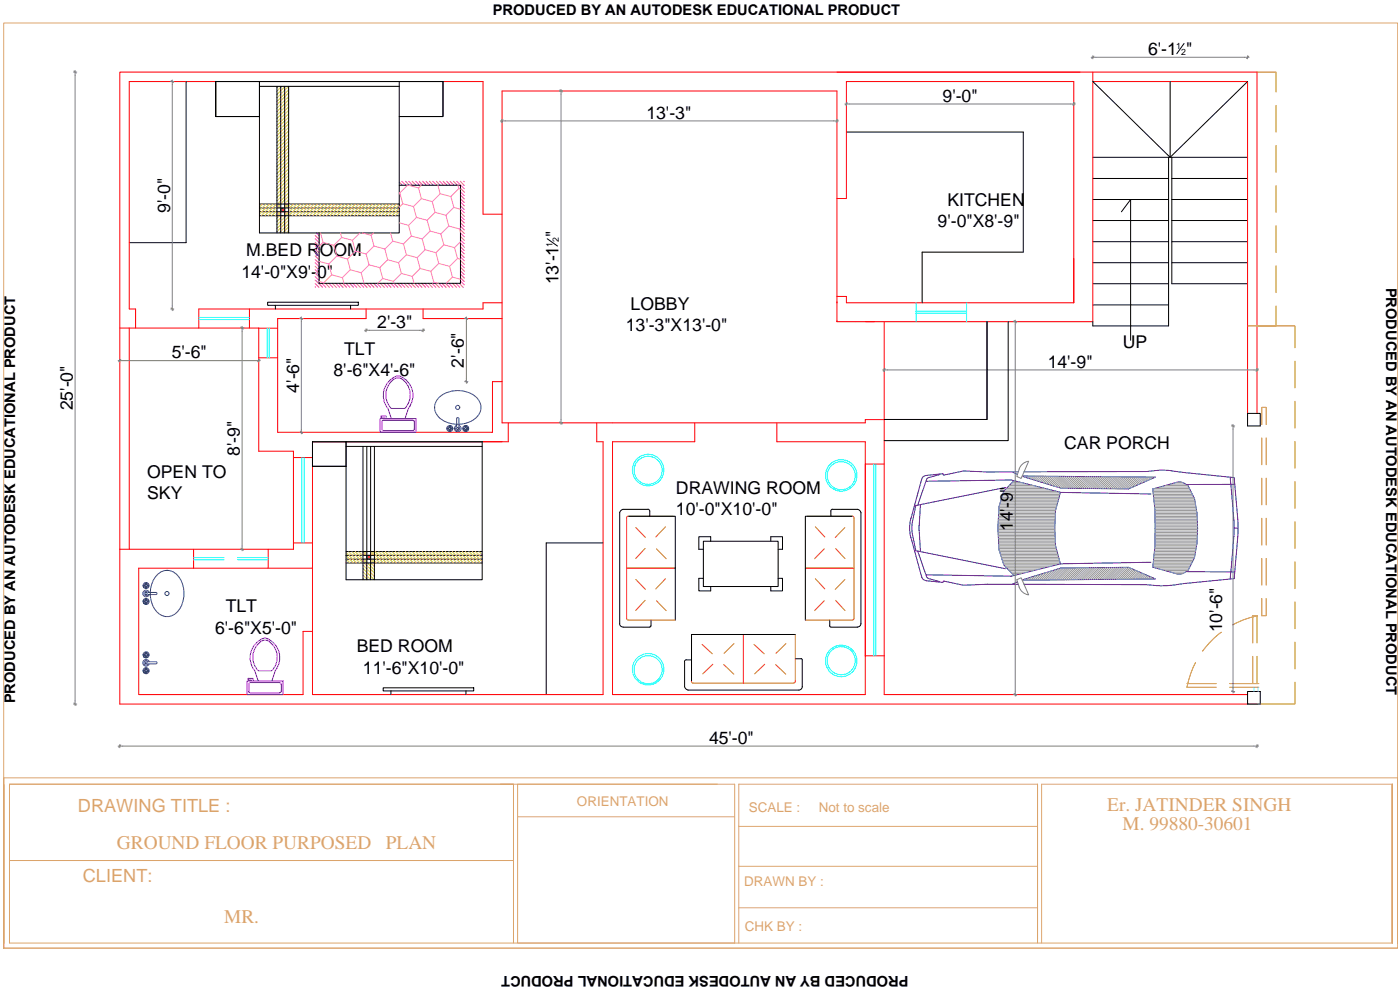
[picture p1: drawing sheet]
<svg xmlns="http://www.w3.org/2000/svg" width="420mm" height="297mm" viewBox="0 0 420 297" stroke-linecap="round" stroke-linejoin="round" font-family="sans-serif">
<!-- layer: WALL -->
<g fill="none" stroke="#f00" stroke-width=".3">
<path d="M251.2 21.6h126v102.4M324.2 21.6h-288.2v189.6h341.2M328 21.6v74.9h-76.8M328 24.5h46.4v99.5M251.2 59.6h2.8v-35.1h68.3v66.3h-68.3v-1.9h-2.8M150.7 64.3h-5.7v-39.8h-106.2v68.2h1.9v5.7M36 98.4l47.3 .1M38.8 98.4v66.4M74.9 92.7v5.7M77.7 98.4v37h10.4v29.4h-52.1M109.9 92.7v2.9h-26.6v34.1h64.5v-15.2h2.9M127 92.7v2.9h23.7"/>
<path d="M150.7 90.8h-5.7v1.9h-85.3v5.7M251.2 90.8h.1M251.2 96.5h.1M251.2 96.5v-69.2h-100.5v99.6h109v-1h5.7M259.7 96.5h2.8M265.4 96.5v111.9h109M77.7 107.4h5.6M88.1 137.3h5.7M152.5 126.9v5.6h-58.7v75.9h87.2v-75.9h-1.9v-5.6M208.5 126.9v5.6h-24.7v75.9h75.9v-75.9h-26.6v-5.6M259.7 139.2h5.7M58.1 164.8v5.7"/>
<path d="M80.5 164.8v5.7M88.1 162.9h5.7M93.8 170.5h-52.2v37.9h49.3v-19h2.9M259.7 196.8h5.7M1.1 283v1.5"/>
</g>
<!-- layer: 0 -->
<g fill="none" stroke="#000" stroke-width=".3">
<path d="M55.9 24.5v48.3h-17.1M64.7 24.5h68.2M77.9 25.9h41.9M254 39.6h53.1v36h-30.4v15.2M328 24.5l23.2 22.7v-22.7M374.4 24.5l-23.2 22.7M119.8 55.6h18.4v29.4h-42.4v-15.1M328 47.2h46.4M328 53.6h22.7M328 59.9h22.7M350.7 47.2v50.6h-22.7v-1.3M351.7 53.6h22.7"/>
<path d="M351.7 59.9h22.7M351.7 47.2v37.9h22.7M328 66.2h22.7M328 72.5h22.7M328 78.8h22.7M351.7 66.2h22.7M351.7 72.5h22.7M351.7 78.8h22.7M302.6 96.5v35.7h-37.2M328 85.1h22.7M328 91.5h22.7M93.8 132.5h50.9"/>
<path d="M103.9 133.9h40.8M265.4 125.9h30.8v-29.4v29.4M374.4 124h3.8v3.8h-3.8zM181 162.9h-17.1v45.5M211.1 162.4h22.4v13.6h-22.4zM211.1 173.5h-1.4v3.8h3.6v-1.3M213.3 162.4v-1.4h-3.6v3.8h1.4M231.3 162.4v-1.4h3.5v3.8h-1.3M233.5 173.5h1.3v3.8h-3.5v-1.3M374.4 207.5h3.8v3.7h-3.8z"/>
</g>
<!-- layer: elevation -->
<g fill="none" stroke="#808080" stroke-width=".3">
<path d="M328.9 17.2h44.6M22.5 22.6v187.7M51.7 25.4v66.4M151.6 36.3h98.6M168.4 28.2v97.7M254.9 31.2h66.4M72.7 99.4v64.4M90.4 96.5v32.3M110.8 99.1h15.2M140 96.5v17.1M304.7 97.5v110M36.9 108.2h39.8"/>
<path d="M266.3 111h110M370 128.8v77.7M36.9 223.9h339.4"/>
</g>
<!-- layer: WORKING -->
<g fill="none" stroke="#808080" stroke-width=".3">
<path d="M327.5 17.2h1.4M328 16.7v1M328.3 16.8l-.7 .7M373.5 17.2h1.4M374.4 16.7v1M374.7 16.8l-.6 .7M22.1 21.6h.9M22.2 21.3l.7 .7M22.5 21.1v1.5M51.2 24.5h1M51.4 24.1l.6 .7M51.7 24v1.4"/>
<path d="M150.2 36.3h1.4M150.7 35.8v.9M151 35.9l-.7 .7M167.9 27.3h.9M168 27l.7 .6M168.4 26.8v1.4M250.2 36.3h1.4M251.2 35.8v.9M251.5 35.9l-.7 .7M253.5 31.2h1.4M254 30.7v1M254.4 30.9l-.7 .6"/>
<path d="M321.3 31.2h1.4M322.3 30.7v1M322.6 30.9l-.7 .6M51.2 92.7h1M51.4 92.4l.6 .6M51.7 91.8v1.4M72.2 98.4h.9M72.3 98.1l.7 .7M72.7 97.9v1.5M90 95.6h.9M90.1 95.3l.7 .6M90.4 95.1v1.4"/>
<path d="M109.4 99.1h1.4M109.9 98.6v1M110.2 98.8l-.6 .6M126 99.1h1.4M127 98.6v1M127.3 98.8l-.7 .6M139.5 95.6h.9M139.6 95.3l.7 .6M140 95.1v1.4M304.2 96.5h1M304.3 96.2l.7 .7M304.7 96.1v1.4"/>
<path d="M35.4 108.2h1.5M36 107.7v1M36.3 107.9l-.7 .6M76.7 108.2h1.4M77.7 107.7v1M78 107.9l-.7 .6M139.5 114.5h.9M139.6 114.2l.7 .7M140 113.6v1.4M264.9 111h1.4M265.4 110.5v1M265.7 110.7l-.6 .6"/>
<path d="M376.3 111h1.4M377.2 110.5v1M377.6 110.7l-.7 .6M90 129.7h.9M90.1 129.4l.7 .6M90.4 128.8v1.4M167.9 126.9h.9M168 126.5l.7 .7M168.4 125.9v1.4M369.6 127.8h1M369.7 127.5l.7 .6M370 127.3v1.5"/>
<path d="M72.2 164.8h.9M72.3 164.5l.7 .6M72.7 163.8v1.5M22.1 211.2h.9M22.2 210.9l.7 .7M22.5 210.3v1.4M304.2 208.4h1M304.3 208.1l.7 .6M304.7 207.5v1.4M369.6 207.5h1M369.7 207.1l.7 .7M370 206.5v1.4"/>
<path d="M35.4 223.9h1.5M36 223.4v1M36.3 223.5l-.7 .7M376.3 223.9h1.4M377.2 223.4v1M377.6 223.5l-.7 .7"/>
</g>
<!-- layer: WINDOW -->
<path d="M274.9 93.3h15.2M274.9 90.8v5.7M274.9 94h15.2M290.1 90.8v5.7" fill="none" stroke="#00ffbf" stroke-width=".3"/>
<!-- layer: WALL -->
<path d="M59.7 95.9h15.2M59.7 95.3h15.2M80.2 98.5v8.9M80.8 98.5v8.9M90.6 137.3v25.6M91.2 137.3v25.6M262.2 139.2v57.6M262.9 139.2v57.6M58.1 167.3h9.2M58.1 167.9h9.2M71.3 167.3h9.2M71.3 167.9h9.2" fill="none" stroke="#0ff" stroke-width=".3"/>
<!-- layer: FIX -->
<g fill="none" stroke="#7f00ff" stroke-width=".3">
<path d="M117.4 114.5a2.41 2.41 0 0 1 4.1 0 5.9 5.9 0 0 1 .1 8.1l-4.2-.1a5.8 5.8 0 0 1 0-8zM120 112.8h-.3a5.8 5.8 0 0 0-4.5 7.1l.4 1.4 .8 1.2M120 112.9a6.2 6.2 0 0 1 2.6 9.6l-1 3.1M114.1 125.6h10.8v4.1h-10.8zM115.1 129.2l-.4-.2-.1-.3v-2.3l.3-.3h8.9l.5 .3v2.3l-.1 .3-.4 .2M115.1 129.2h8.7M115.4 125.6v-.3h-1v-.5h1.5v.8M116.4 122.6l1 3M77.5 193.2a2.41 2.41 0 0 1 4 0 5.9 5.9 0 0 1 .1 8.1l-4.1-.1a5.8 5.8 0 0 1 0-8zM74.2 204.3h10.7v4.1h-10.7zM75.2 207.9l-.5-.3v-2.5l.3-.3h8.9l.5 .3v2.3l-.5 .5M75.2 207.9h8.7"/>
<path d="M75.5 204.3v-.3h-1.1v-.5h1.6v.8M77.5 204.3l-1.1-3.1a6.1 6.1 0 0 1 3.1-9.7 6.1 6.1 0 0 1 3.1 9.7l-1 3.1"/>
</g>
<!-- layer: TEXT -->
<g fill="none" stroke="#005cb8" stroke-width=".3">
<path d="M131.7 119.3a8.5 8.5 0 0 1 12 .8 4.3 4.3 0 0 1-2.3 6.3 8.4 8.4 0 0 1-10.3-2 3.9 3.9 0 0 1 .6-5.1zM47.4 172.2a4.3 4.3 0 0 1 6.9 1.8 8.5 8.5 0 0 1-1.8 10.3 4.5 4.5 0 0 1-6.7-2.7 8.6 8.6 0 0 1 1.6-9.4z"/>
<circle cx="137.4" cy="122.2" r=".61"/>
<circle cx="50.1" cy="178.1" r=".61"/>
</g>
<!-- layer: AB -->
<g fill="none" stroke="#005cb8" stroke-width=".3">
<path d="M134.4 128.7l.4 .5M134.5 128.5h.2M134.5 128.7h.2M134.8 127.9l-.4 .5M134.9 128.1v.2M134.9 128.9v.2M135.1 128.1v.2M135.1 128.9v.2M135.2 127.9l.5 .5M135.3 128.5h.2M135.3 128.7h.2M135.7 128.8l-.5 .4"/>
<path d="M137 127.6a.98 .98 0 0 0-.4 1.5 .98 .98 0 0 0 1.6 0 .98 .98 0 0 0-.5-1.5M137.1 125.4l.4-.1 .2 .3v2.4a.66 .66 0 0 1 .2 1 .66 .66 0 0 1-1 0 .66 .66 0 0 1 .1-1zM139.1 128.7l.5 .5M139.3 128.5h.2M139.3 128.7h.2M139.6 127.9l-.5 .5M139.7 128.1v.2M139.7 128.9v.2M139.8 128.1v.2M139.8 128.9v.2M139.9 127.9l.5 .5M140.1 128.5h.2"/>
<path d="M140.1 128.7h.2M140.4 128.7l-.5 .5"/>
<circle cx="134.4" cy="128.6" r=".18"/>
<circle cx="135" cy="129.2" r=".19"/>
<circle cx="135" cy="127.9" r=".19"/>
<circle cx="135" cy="128.6" r=".91"/>
<circle cx="135" cy="128.6" r=".33"/>
<circle cx="135.7" cy="128.6" r=".18"/>
<circle cx="137.4" cy="128.6" r=".32"/>
<circle cx="139.1" cy="128.6" r=".19"/>
<circle cx="139.7" cy="128.6" r=".91"/>
<circle cx="139.8" cy="128.6" r=".32"/>
<circle cx="139.8" cy="129.2" r=".19"/>
<circle cx="139.8" cy="127.9" r=".19"/>
<circle cx="140.4" cy="128.6" r=".19"/>
</g>
<!-- layer: furniture -->
<g fill="none" stroke="#000" stroke-width=".3">
<path d="M64.7 24.5v10.5h13.2h-13.2zM77.9 24.4v45.5h41.9v-45.5M83.1 25.9v44M84.3 25.9v44M85.4 25.9v44M86.6 25.9v44M132.9 24.5v10.5h-13.1M77.9 61.2h41.9M77.9 62.4h41.9M77.9 63.5h41.9M77.9 64.7h41.9M80.3 90.7h27.2v.9h-27.2z"/>
<path d="M82.6 91.6v1.1M105.2 91.6v1.1M93.8 132.5v7.4h10.1h-10.1zM103.9 132.5v41.4h40.8v-41.4M108.9 133.9v40M110.1 133.9v40M111.2 133.9v40M112.4 133.9v40M186 153.8v33.4M188.6 154.9h14.1v31.2M194.4 152.8l.6 .6v1.5M194.5 152.8h-7.5l-.7 .4-.3 .6"/>
<path d="M249.4 153.4v1.5M249.9 152.8l-.6 .6M249.9 152.8h7.4l.7 .4 .4 .6M255.8 154.9h-14.1v31.2M258.4 153.8v33.3l-.5 .8-.6 .2M103.9 165.5h40.8M103.9 166.6h40.8M103.9 167.8h40.8M103.9 168.9h40.8M185.9 187.1l.5 .8 .6 .2M187 188.2h8M195.4 186.1l-.1 1.7-.3 .3"/>
<path d="M206 198l-.6 .5 .1 7.5M206 198h1.5M238.7 197.7l1.7-.1 .4 .4v8l-.2 .6-.9 .5M238.7 190.4h-31.2v14M249 187.8l.3 .3M249 186.1v1.7M249.4 188.2h8M115 206.4h27.2v.9h-27.2zM117.3 207.3v1.1M139.8 207.3v1.1M205.4 206l.4 .7 .7 .3M206.5 207.1h33.3"/>
</g>
<g fill="none" stroke="#dd0" stroke-width=".3">
<path d="M83.5 25.9l-.4 .4M84.6 25.9l-1.5 1.4M85.6 25.9l-2.5 2.5M86.6 25.9l-3.5 3.5M86.6 26.9l-3.5 3.5M86.6 27.9l-3.5 3.6M86.6 29l-3.5 3.5M86.6 30l-3.5 3.5M86.6 31l-3.5 3.5M86.6 32.1l-3.5 3.5M86.6 33.1l-3.5 3.5M86.6 34.1l-3.5 3.5"/>
<path d="M86.6 35.2l-3.5 3.5M86.6 36.2l-3.5 3.5M86.6 37.2l-3.5 3.5M86.6 38.3l-3.5 3.4M86.6 39.3l-3.5 3.5M86.6 40.3l-3.5 3.5M86.6 41.4l-3.5 3.4M86.6 42.4l-3.5 3.5M86.6 43.4l-3.5 3.5M86.6 44.5l-3.5 3.4M86.6 45.5l-3.5 3.5M86.6 46.5l-3.5 3.5"/>
<path d="M86.6 47.5l-3.5 3.5M86.6 48.6l-3.5 3.5M86.6 49.6l-3.5 3.5M86.6 50.6l-3.5 3.5M86.6 51.6l-3.5 3.6M86.6 52.7l-3.5 3.5M86.6 53.7l-3.5 3.5M86.6 54.7l-3.5 3.6M86.6 55.8l-3.5 3.5M86.6 56.8l-3.5 3.5M86.6 57.8l-3.4 3.4M86.6 58.9l-2.3 2.3"/>
<path d="M86.6 59.9l-1.3 1.3M78.8 61.2l-.9 1M79.9 61.2l-2 2M80.9 61.2l-3 3.1M81.9 61.2l-3.5 3.5M82.9 61.2l-3.4 3.5M83.1 62.1l-2.6 2.6M83.1 63.1l-1.6 1.6M83.1 64.2l-.5 .5M83.8 64.7l-.7 .7M84.9 64.7l-1.8 1.8M85.9 64.7l-2.8 2.8"/>
<path d="M86.6 65.1l-3.5 3.4M86.6 66.1l-3.5 3.5M86.6 67.1l-2.8 2.8M86.6 68.2l-1.7 1.7M86.6 69.2l-.7 .7M86.6 60.9l-.3 .3M87.1 61.2l-.5 .5M88.1 61.2l-1.5 1.5M89.1 61.2l-2.5 2.6M90.2 61.2l-3.5 3.5M91.2 61.2l-3.5 3.5M92.2 61.2l-3.5 3.5"/>
<path d="M93.3 61.2l-3.5 3.5M94.3 61.2l-3.5 3.5M95.3 61.2l-3.5 3.5M96.4 61.2l-3.5 3.5M97.4 61.2l-3.5 3.5M98.4 61.2l-3.5 3.5M99.5 61.2l-3.6 3.5M100.5 61.2l-3.5 3.5M101.5 61.2l-3.5 3.5M102.5 61.2l-3.5 3.5M103.6 61.2l-3.6 3.5M104.6 61.2l-3.5 3.5"/>
<path d="M105.6 61.2l-3.5 3.5M106.7 61.2l-3.6 3.5M107.7 61.2l-3.5 3.5M108.7 61.2l-3.5 3.5M109.7 61.2l-3.4 3.5M110.8 61.2l-3.5 3.5M111.8 61.2l-3.5 3.5M112.8 61.2l-3.4 3.5M113.8 61.2l-3.4 3.5M114.9 61.2l-3.5 3.5M115.9 61.2l-3.4 3.5M116.9 61.2l-3.4 3.5"/>
<path d="M118 61.2l-3.5 3.5M119 61.2l-3.5 3.5M119.8 61.4l-3.2 3.3M119.8 62.5l-2.2 2.2M119.8 63.5l-1.2 1.2M119.8 64.5l-.2 .2M103.9 165.7l3.1 3.2M103.9 166.7l2.1 2.2M103.9 167.7l1.1 1.2M103.9 168.7l.1 .2M104.6 165.5l3.4 3.4M105.6 165.5l3.3 3.3"/>
<path d="M106.6 165.5l2.3 2.3M107.6 165.5l1.3 1.3M108.6 165.5l.3 .3M108.9 169.6l3.5 3.4M108.9 170.6l3.4 3.3M108.9 171.6l2.4 2.3M108.9 172.6l1.4 1.3M108.9 173.6l.4 .3M109.3 168.9l3.1 3.1M110.3 168.9l2.1 2.1M111.3 168.9l1.1 1.1M112.3 168.9l.1 .1"/>
<path d="M112.4 166.2l2.6 2.7M112.4 167.2l1.6 1.7M112.4 168.2l.6 .7M112.6 165.5l3.4 3.4M113.6 165.5l3.4 3.4M114.7 165.5l3.3 3.4M115.6 165.5l3.5 3.4M116.6 165.5l3.5 3.4M117.7 165.5l3.3 3.4M118.7 165.5l3.4 3.4M119.6 165.5l3.5 3.4M120.7 165.5l3.4 3.4"/>
<path d="M121.7 165.5l3.4 3.4M122.7 165.5l3.4 3.4M123.7 165.5l3.4 3.4M124.7 165.5l3.4 3.4M125.7 165.5l3.4 3.4M126.7 165.5l3.4 3.4M127.7 165.5l3.4 3.4M128.7 165.5l3.4 3.4M129.7 165.5l3.4 3.4M130.7 165.5l3.4 3.4M131.7 165.5l3.4 3.4M132.7 165.5l3.4 3.4"/>
<path d="M133.7 165.5l3.4 3.4M134.7 165.5l3.4 3.4M135.7 165.5l3.4 3.4M136.7 165.5l3.4 3.4M137.7 165.5l3.4 3.4M138.7 165.5l3.4 3.4M139.7 165.5l3.4 3.4M140.7 165.5l3.4 3.4M141.7 165.5l3 2.9M142.7 165.5l2 2M143.7 165.5l1 1"/>
</g>
<g fill="#b85c00" stroke="#b85c00" stroke-width=".3">
<path d="M84.3 62.4v1.1l1.1-1.1zM84.3 63.5l1.1-1.1v1.1z"/>
<path d="M110.1 166.6v1.2h1.1zM110.1 166.6h1.1v1.2z"/>
</g>
<g fill="#ffdf7f" stroke="#ffdf7f" stroke-width=".3">
<path d="M85.4 63.5v1.2l1.2-1.2zM85.4 64.7l1.2-1.2v1.2z"/>
<path d="M85.4 61.2v1.2l1.2-1.2zM85.4 62.4l1.2-1.2v1.2z"/>
<path d="M83.1 63.5v1.2l1.2-1.2zM84.3 63.5v1.2h-1.2z"/>
<path d="M83.1 61.2v1.2l1.2-1.2zM84.3 61.2v1.2h-1.2z"/>
<path d="M111.2 165.5v1.1h1.2zM111.2 165.5h1.2v1.1z"/>
<path d="M108.9 165.5v1.1h1.2zM108.9 165.5h1.2v1.1z"/>
<path d="M111.2 167.8v1.1h1.2zM111.2 167.8h1.2v1.1z"/>
<path d="M108.9 167.8v1.1h1.2zM108.9 167.8h1.2v1.1z"/>
</g>
<!-- layer: 0 -->
<g fill="none" stroke="#ff00bf" stroke-width=".3">
<path d="M119.8 54.7l.9 .9M120.6 54.4l1.2 1.2M121.7 54.4l1.1 1.2M122.7 54.4l1.1 1.2M123.7 54.4l1.2 1.2M124.8 54.4l1.1 1.2M125.8 54.4l1.1 1.2M126.8 54.4l1.2 1.2M127.9 54.4l1.1 1.2M128.9 54.4l1.1 1.2M129.9 54.4l1.2 1.2M131 54.4l1.1 1.2"/>
<path d="M132 54.4l1.2 1.2M133 54.4l1.2 1.2M134 54.4l1.2 1.2M135.1 54.4l1.1 1.2M136.1 54.4l1.2 1.2M137.1 54.4l2.2 2.2M138.1 54.4l1.2 1.2M138.2 56.5l1.1 1.2M138.2 57.5l1.1 1.2M138.2 58.5l1.1 1.2M138.2 59.6l1.1 1.1M139.2 54.4l.1 .2"/>
<path d="M94.6 70.6l1.2 1.2M94.6 71.7l1.2 1.1M94.6 72.7l1.2 1.1M94.6 73.7l1.2 1.2M94.6 74.8l1.2 1.1M94.6 75.8l1.2 1.2M94.6 76.8l1.2 1.2M94.6 77.9l1.2 1.1M94.6 78.9l1.2 1.2M94.6 79.9l1.2 1.2M94.9 69.9l.9 .8M138.2 60.6l1.1 1.2"/>
<path d="M138.2 61.7l1.1 1.1M138.2 62.7l1.1 1.1M138.2 63.7l1.1 1.2M138.2 64.8l1.1 1.1M138.2 65.8l1.1 1.1M138.2 66.8l1.1 1.2M138.2 67.9l1.1 1.1M138.2 68.9l1.1 1.1M138.2 69.9l1.1 1.2M138.2 71l1.1 1.1M138.2 72l1.1 1.1M138.2 73l1.1 1.2"/>
<path d="M138.2 74l1.1 1.2M138.2 75.1l1.1 1.1M138.2 76.1l1.1 1.2M138.2 77.1l1.1 1.2M138.2 78.1l1.1 1.2M138.2 79.2l1.1 1.1M94.6 80.9l1.2 1.2M94.6 82l1.2 1.1M94.6 83l1.2 1.2M94.6 84l2.2 2.2M94.6 85l1.1 1.2M94.6 86.1l.1 .1"/>
<path d="M96.6 85l1.2 1.2M97.7 85l1.1 1.2M98.7 85l1.2 1.2M99.7 85l1.2 1.2M100.8 85l1.1 1.2M101.8 85l1.2 1.2M102.8 85l1.2 1.2M103.9 85l1.1 1.2M104.9 85l1.2 1.2M105.9 85l1.2 1.2M106.9 85l1.2 1.2M108 85l1.1 1.2"/>
<path d="M109 85l1.2 1.2M110 85l1.2 1.2M111.1 85l1.1 1.2M112.1 85l1.2 1.2M113.1 85l1.2 1.2M114.1 85l1.2 1.2M115.2 85l1.1 1.2M116.2 85l1.2 1.2M117.2 85l1.2 1.2M118.3 85l1.1 1.2M119.3 85l1.2 1.2M120.3 85l1.2 1.2"/>
<path d="M121.3 85l1.2 1.2M122.4 85l1.1 1.2M123.4 85l1.2 1.2M124.4 85l1.2 1.2M125.5 85l1.1 1.2M126.5 85l1.2 1.2M127.5 85l1.2 1.2M128.6 85l1.1 1.2M129.6 85l1.2 1.2M130.6 85l1.2 1.2M131.7 85l1.1 1.2M132.7 85l1.2 1.2"/>
<path d="M133.7 85l1.2 1.2M134.8 85l1.1 1.2M135.8 85l1.2 1.2M136.8 85l1.2 1.2M137.9 85l1.1 1.2M138.2 80.2l1.1 1.2M138.2 81.2l1.1 1.2M138.2 82.3l1.1 1.1M138.2 83.3l1.1 1.2M138.2 84.3l1.1 1.2"/>
</g>
<g fill="none" stroke="#ff7fbf" stroke-width=".3">
<path d="M119.8 57.8l.2 .1M120 57.9l.9 3.2M122.3 55.6l-2.3 2.3M122.6 55.6l3 .8M125.6 56.4l.9 3.2M126.4 55.6l-.8 .8M126.5 59.6l-2.4 2.4M126.5 59.6l3.2 .9M131.4 55.6l.7 2.5M132.1 58.1l-2.4 2.4M132.1 58.1l3.2 .9M135.3 59l.9 3.2"/>
<path d="M137.4 55.6l.3 1M137.7 56.6l-2.4 2.4M137.7 56.6l.5 .2M95.8 78.4l2.9 .8M96.2 69.9l.8 2.8M97 72.7l-1.2 1.2M97 72.7l3.2 .9M98.7 79.2l.8 3.3M100.2 73.6l.9 3.2M101.1 76.8l-2.4 2.4M101.1 76.8l3.2 .9M102.2 69.9l.3 1.3"/>
<path d="M102.5 71.2l-2.3 2.4M102.5 71.2l3.3 .9M104.3 77.7l.8 3.2M105.8 72.1l.9 3.3M106.7 75.4l-2.4 2.3M106.7 75.4l3.2 .8M108 69.9l-2.2 2.2M108.7 69.9l2.7 .7M109.9 76.2l.9 3.3M110.8 79.5l-2.4 2.3M110.8 79.5l3.2 .8M111.4 70.6l.8 3.2"/>
<path d="M112.1 69.9l-.7 .7M112.2 73.8l-2.3 2.4M112.2 73.8l3.3 .9M115.5 74.7l.8 3.2M116.3 77.9l-2.3 2.4M116.3 77.9l3.3 .9M117.2 69.9l.7 2.4M117.9 72.3l-2.4 2.4M117.9 72.3l3.2 .9M119.6 78.8l.9 3.2M119.8 66.8l2.8 .8M120.9 61.1l-1.1 1.1"/>
<path d="M120.9 61.1l3.2 .9M121.1 73.2l.9 3.3M122 76.5l-2.4 2.3M122 76.5l3.2 .8M122.6 67.6l.9 3.2M123.5 70.8l-2.4 2.4M123.5 70.8l3.2 .9M124.1 62l.9 3.2M125 65.2l-2.4 2.4M125 65.2l3.2 .9M125.2 77.3l.9 3.3M126.7 71.7l.9 3.2"/>
<path d="M127.6 74.9l-2.4 2.4M127.6 74.9l3.2 .9M128.2 66.1l.9 3.2M129.1 69.3l-2.4 2.4M129.1 69.3l3.2 .9M129.7 60.5l.9 3.2M130.6 63.7l-2.4 2.4M130.6 63.7l3.2 .9M130.8 75.8l.9 3.2M131.7 79l-2.4 2.4M131.7 79l3.2 .9M132.3 70.2l.9 3.2"/>
<path d="M133.2 73.4l-2.4 2.4M133.2 73.4l3.2 .9M133.8 64.6l.9 3.2M134.7 67.8l-2.4 2.4M134.7 67.8l3.2 .9M134.9 79.9l.9 3.2M136.2 62.2l-2.4 2.4M136.2 62.2l2 .6M136.4 74.3l.9 3.3M137.3 77.6l-2.4 2.3M137.3 77.6l.9 .2M137.9 68.7l.3 1"/>
<path d="M138.2 68.5l-.3 .2M138.2 72.6l-1.8 1.7M95.8 84.5l1.4 .3M97.2 84.8v.2M99.5 82.5l-2.3 2.3M99.5 82.5l3.3 .8M102.8 83.3l.4 1.7M105.1 80.9l-2.3 2.4M105.1 80.9l3.3 .9M108.4 81.8l.8 3.2M114 80.3l.9 3.3M114.9 83.6l-1.5 1.4"/>
<path d="M114.9 83.6l3.2 .8M118.1 84.4l.2 .6M120.5 82l-2.4 2.4M120.5 82l3.2 .9M123.7 82.9l.6 2.1M126.1 80.6l-2.4 2.3M126.1 80.6l3.2 .8M129.3 81.4l.9 3.3M130.2 84.7l-.4 .3M130.2 84.7l1.3 .3M135.8 83.1l-1.9 1.9M135.8 83.1l2.4 .7"/>
</g>
<g fill="none" stroke="#005cb8" stroke-width=".3">
<path d="M43.2 175.9l.5 .4M43.2 177.8l.5-.4 .7 .4h2.4a.32 .32 0 0 1 .3 .3 .32 .32 0 0 1-.3 .3h-2.4a.67 .67 0 0 1-.9 .2 .67 .67 0 0 1-.3-.8zM43.4 175.6h.1M43.4 175.8h.1M43.7 175l-.5 .5M43.7 179.8l-.5 .5M43.7 175.2v.2M43.7 176v.2M43.7 180v.1M43.9 175.2v.2M43.9 176v.2M43.9 180v.1"/>
<path d="M44 175l.5 .5M44 179.8l.5 .5M44.2 175.6h.1M44.2 175.8h.1M44.5 175.9l-.5 .4M44.8 177.8a.98 .98 0 0 0-1.5-.5 .98 .98 0 0 0 0 1.6 .98 .98 0 0 0 1.5-.5M43.2 180.6l.5 .5M43.2 196.7l.5 .4M43.2 198.5l.5-.3 .7 .3h2.4a.32 .32 0 0 1 .3 .4 .32 .32 0 0 1-.3 .3h-2.4a.69 .69 0 0 1-.9 .2 .69 .69 0 0 1-.3-.9zM43.4 180.6h.1M43.4 180.4h.1M43.4 196.4h.1"/>
<path d="M43.4 196.6h.1M43.7 195.9l-.5 .4M43.7 180.8v.1M43.7 196v.2M43.7 196.8v.2M43.9 180.8v.1M43.9 196v.2M43.9 196.8v.2M44 195.9l.5 .4M44.2 180.6h.1M44.2 180.4h.1M44.2 196.4h.1"/>
<path d="M44.2 196.6h.1M44.5 180.6l-.5 .5M44.5 196.7l-.5 .4M44.8 198.5a.98 .98 0 0 0-1.5-.4 .98 .98 0 0 0 0 1.6 .98 .98 0 0 0 1.5-.5M43.2 201.4l.5 .5M43.4 201.3h.1M43.4 201.2h.1M43.7 200.6l-.5 .5M43.7 200.7v.2M43.7 201.5v.3M43.9 200.7v.2M43.9 201.5v.3"/>
<path d="M44 200.6l.5 .5M44.2 201.3h.1M44.2 201.2h.1M44.5 201.4l-.5 .5"/>
<circle cx="43.2" cy="175.7" r=".19"/>
<circle cx="43.8" cy="179.8" r=".18"/>
<circle cx="43.8" cy="175.1" r=".18"/>
<circle cx="43.8" cy="176.4" r=".18"/>
<circle cx="43.8" cy="175.7" r=".33"/>
<circle cx="43.9" cy="175.7" r=".9"/>
<circle cx="43.9" cy="178.1" r=".33"/>
<circle cx="44.5" cy="175.7" r=".19"/>
<circle cx="43.2" cy="180.5" r=".18"/>
<circle cx="43.2" cy="196.5" r=".18"/>
<circle cx="43.8" cy="181.1" r=".18"/>
<circle cx="43.8" cy="196.5" r=".9"/>
<circle cx="43.8" cy="180.5" r=".91"/>
<circle cx="43.8" cy="196.5" r=".33"/>
<circle cx="43.8" cy="197.1" r=".19"/>
<circle cx="43.8" cy="195.8" r=".19"/>
<circle cx="43.9" cy="180.4" r=".33"/>
<circle cx="43.9" cy="198.9" r=".33"/>
<circle cx="44.5" cy="180.5" r=".18"/>
<circle cx="44.5" cy="196.5" r=".18"/>
<circle cx="43.2" cy="201.3" r=".18"/>
<circle cx="43.8" cy="200.6" r=".17"/>
<circle cx="43.8" cy="201.2" r=".9"/>
<circle cx="43.9" cy="201.9" r=".19"/>
<circle cx="43.9" cy="201.2" r=".33"/>
<circle cx="44.5" cy="201.3" r=".18"/>
</g>
<g fill="none" stroke="#0ff" stroke-width=".3">
<circle cx="194.5" cy="141.1" r="4.2"/>
<circle cx="194.5" cy="141" r="4.7"/>
<circle cx="252.5" cy="142.7" r="4.2"/>
<circle cx="252.5" cy="142.6" r="4.7"/>
<circle cx="252.5" cy="198.3" r="4.7"/>
<circle cx="252.5" cy="198.2" r="4.2"/>
<circle cx="194.5" cy="200.8" r="4.7"/>
<circle cx="194.5" cy="200.9" r="4.2"/>
</g>
<!-- layer: furniture -->
<path d="M188.6 154.9h13.5M242.2 154.9h13.5M188.1 170.5h14.6h-14.6M256.3 170.5h-14.6h14.6M188.6 186.1h14.1M207.5 190.9v13.5M238.7 190.4v14M241.7 186.1h14.1M223.1 205v-14.6v14.6" fill="none" stroke="#b85c00" stroke-width=".3"/>
<!-- layer: fur -->
<g fill="none" stroke="#b85c00" stroke-width=".3">
<path d="M188.1 155.4v30.1M188.6 154.9l-.4 .1-.2 .5M190.8 158.3l2.9 3M199.7 158.1l-2.9 3M244.7 158.1l2.8 3M253.5 158.3l-2.8 3M255.7 154.9l.4 .1 .2 .5v30M190.8 173.9l2.9 3M193.6 164.5l-2.8 3.1M197 164.7l2.9 2.9M199.7 173.7l-2.9 3M244.7 173.7l2.8 3"/>
<path d="M247.4 164.7l-3 2.9M250.8 164.5l2.8 3.1M253.5 173.9l-2.8 3M188.1 185.5l.1 .4 .4 .2M193.6 180.1l-2.8 3.1M197 180.3l2.9 2.9M210.7 193.3l3.1 2.9M213.9 199.3l-3 2.9M217.2 199.4l3 2.9M220.3 193.1l-3 2.9M226.3 193.3l3 2.9M229.5 199.3l-3 2.9"/>
<path d="M232.8 199.4l3 2.9M235.9 193.1l-3 2.9M247.4 180.3l-3 2.9M250.8 180.1l2.8 3.1M256.3 185.5l-.2 .4-.3 .2M207.5 204.4l.2 .4 .4 .2h30M238.7 204.4l-.2 .4-.3 .1"/>
</g>
<!-- layer: cars -->
<g fill="none" stroke="#00f" stroke-width=".3">
<path d="M274.8 151.7l-1.1 6.4 .1 2 1 5M275.8 157.7v1.5M275.9 159.2l.3 6.2M276.2 151.5l-.3 6.2M277.9 142.7l-.7 .2-.6 .8-3.2 11.8a10.9 10.9 0 0 0 0 5.8l3.2 11.9M278 144.4l25.5-.4 14.9 3.7 27 .5M282 142.4l-3.3 .9-.5 .3-2.8 7.9M301.8 146.3l-27.4 5.5M303.9 141.7l1.5 .6M304.2 144.3l-2.9 3.1-1.5 4.5-.3 6.6 .3 6.5 1.5 4.5 2.9 3.1M305.6 141.6h-9.4l-7-.3-6.1 1.3-.1-.5-5.1 .6M306.8 142.8l39.9 .4-8 3.5-20.3-.2-11.6-3.6"/>
<path d="M318.2 147.7l-1.4 5.6-.3 5.2 .3 5.1 1.4 5.6M351.5 141.2l-3-.1-4.4 .4-36.8 .1M351.5 141.3l18.9 2 1.2 14.8-1.2 15.5-18.9 2M355.6 145.1l-.9-.4-1-.1-7.7 2.1a95.9 95.9 0 0 1 0 23.5l7.2 2M355.6 145.1l.9 .6M369.2 143.3l.2 1.9M369.4 145.4l.9 10.6M370.3 156v4.8M370.4 158.5h1.2M370.6 145.3l-14.2 .1 2.1 4.2a42.1 42.1 0 0 1 0 17.7l-2.1 4.2 14.2 .1M274.4 165.1l27.4 5.5M275.4 165.4l2.6 7.5 .7 .7"/>
<path d="M276.6 173.1l.6 .9 .7 .2 5.1 .6 .1-.5 6.1 1.3 7-.3h9.4M278.7 173.6l3.3 .9M305.4 174.6l-1.5 .6M306.8 174l11.6-3.6 20.3-.2 8 3.5-39.9 .4M307.3 175.3l36.8 .1 5 .4 2.4-.2M345.4 168.7l-27 .5-14.9 3.7-25.5-.4M355.6 171.8l-1.4 .4-1-.1M356.5 171.2l-.9 .6M369.4 171.6l-.2 2M370.3 160.9l-.9 10.6"/>
</g>
<path d="M305.8 140.7l.6-1a3.2 3.2 0 0 1 2.3-1.3l-2.2 5.2-1.3-.6 .7-2.2M305.8 176.1l.6 1.1a3.5 3.5 0 0 0 2.3 1.3l-2.2-5.1-1.3 .5 .7 2.2" fill="none" stroke="#808080" stroke-width=".3"/>
<g fill="none" stroke="#989898" stroke-width=".3">
<path d="M299.5 158.9h17.1M299.5 158.5h17M299.5 158h17.1M299.5 159.3h17.1M299.5 157.6h17.1M299.6 159.8h17M299.6 157.1h17M299.6 156.7h17M299.6 156.3h17M299.6 155.8h17.1M299.6 155.4h17.1M299.6 154.9h17.1"/>
<path d="M299.7 154.5h17M299.7 154.1h17M299.7 153.6h17.1M299.8 153.2h17M299.8 152.7h17.1M299.8 152.3h17.2M299.9 151.8h17.2M300 151.4h17.3M300.1 151h17.3M300.3 150.5h17.2M300.4 150.1h17.2M300.5 149.6h17.2"/>
<path d="M300.7 149.2h17.1M300.8 148.8h17.1M301 148.3h17.1M301.1 147.9h17.1M301.2 147.4h15.9M301.6 147h13.8M302.1 146.6h11.5M302.5 146.1h9.3M302.9 145.7h7.2M303.3 145.2h5M303.8 144.8h2.8M304.2 144.4h.7"/>
<path d="M306.8 142.8l.1 .2M307.4 142.8l.4 .5M308.1 142.9l.7 .6M308.7 142.9l.9 .9M309.3 142.9l1.2 1.2M309.9 142.9l1.5 1.4M310.6 142.9l1.7 1.7M311.2 142.9l2 2M311.8 142.9l2.3 2.3M312.5 142.9l2.5 2.5M313.1 142.9l2.8 2.8M313.7 142.9l3.1 3.1"/>
<path d="M314.3 142.9l3.4 3.3M315 142.9l3.5 3.6M315.6 142.9l3.6 3.6M316.2 142.9l3.6 3.6M316.9 142.9l3.5 3.6M317.5 142.9l3.5 3.6M318.1 143l3.6 3.5M318.7 143l3.6 3.5M319.4 143l3.5 3.5M320 143l3.6 3.5M320.6 143l3.6 3.5M321.2 143l3.6 3.5"/>
<path d="M321.9 143l3.5 3.6M322.5 143l3.6 3.6M323.1 143l3.6 3.6M323.8 143l3.5 3.6M324.4 143l3.6 3.6M325 143l3.6 3.6M325.6 143l3.6 3.6M326.3 143l3.6 3.6M326.9 143l3.6 3.6M327.5 143l3.6 3.6M328.2 143l3.5 3.6M328.8 143l3.6 3.6"/>
<path d="M329.4 143l3.6 3.6M330 143l3.6 3.6M330.7 143l3.6 3.6M331.3 143l3.6 3.6M331.9 143l3.6 3.6M332.5 143l3.6 3.6M333.2 143.1l3.6 3.6M333.8 143.1l3.6 3.6M334.4 143.1l3.6 3.6M335.1 143.1l3.6 3.6M335.7 143.1l3.4 3.4M336.3 143.1l3.2 3.2"/>
<path d="M336.9 143.1l3.1 3M337.6 143.1l2.8 2.8M338.2 143.1l2.6 2.7M338.9 143.1l2.4 2.5M339.5 143.1l2.2 2.3M340.1 143.1l2.1 2.1M340.7 143.1l1.9 1.9M341.3 143.1l1.7 1.7M342 143.1l1.5 1.5M342.6 143.1l1.3 1.3M343.3 143.2l1 1M343.8 143.2l.9 .9"/>
<path d="M344.5 143.2l.7 .6M345.1 143.2l.5 .5M345.8 143.2l.2 .3M346 147h11.2M346 147.4h11.4M346.1 147.9h11.5M346.1 148.3h11.8M346.2 148.8h11.9M346.2 149.2h12.1M346.3 149.6h12.2M346.3 150.1h12.3M346.3 150.5h12.4"/>
<path d="M346.4 151h12.3M346.4 143.2l.1 .1M346.5 151.4h12.3M346.5 151.8h12.4M346.5 146.6h10.5M346.6 152.3h12.4M346.6 153.2h12.5M346.6 152.7h12.4M346.6 156.7h12.7M346.6 156.3h12.7M346.6 155.8h12.7M346.6 155.4h12.7"/>
<path d="M346.6 154.9h12.7M346.6 154.5h12.7M346.6 154.1h12.7M346.6 153.6h12.6M346.7 159.8h12.7M346.7 159.3h12.7M346.7 158.9h12.7M346.7 158.5h12.7M346.7 158h12.7M346.7 157.6h12.7M346.7 157.1h12.7M348.1 146.1h8.7"/>
<path d="M349.7 145.7h6.8M351.3 145.2h4.5M352.8 144.8h2.2M299.6 160.2h17M299.6 161.1h17.1M299.6 160.7h17M299.6 162h17.1M299.6 161.5h17.1M299.7 162.4h17M299.7 163.3h17.1M299.7 162.9h17M299.8 164.2h17.1"/>
<path d="M299.8 163.7h17M299.8 164.6h17.2M299.9 165.1h17.2M300 165.5h17.3M300.1 165.9h17.3M300.3 166.4h17.2M300.4 166.8h17.2M300.5 167.3h17.2M300.7 167.7h17.1M300.8 168.1h17.1M301 168.6h17.1M301.1 169h17.1"/>
<path d="M301.2 169.5h15.9M301.6 169.9h13.8M302.1 170.3h11.5M302.5 170.8h9.3M302.9 171.2h7.2M303.3 171.7h5M303.8 172.1h2.8M304.2 172.6h.7M306.9 173.9l-.1 .2M307.8 173.7l-.4 .3M308.8 173.4l-.7 .6M309.6 173.1l-.9 .9"/>
<path d="M310.5 172.8l-1.2 1.2M311.4 172.6l-1.5 1.4M312.3 172.3l-1.7 1.7M313.2 172l-2 2M314.1 171.7l-2.3 2.3M315 171.5l-2.5 2.5M315.9 171.2l-2.8 2.8M316.8 170.9l-3.1 3.1M317.7 170.6l-3.4 3.4M318.5 170.4l-3.5 3.6M319.2 170.4l-3.6 3.6M319.8 170.4l-3.6 3.6"/>
<path d="M320.4 170.4l-3.5 3.6M321 170.4l-3.5 3.5M321.7 170.4l-3.6 3.5M322.3 170.4l-3.6 3.5M322.9 170.4l-3.5 3.5M323.6 170.4l-3.6 3.5M324.2 170.4l-3.6 3.5M324.8 170.3l-3.6 3.6M325.4 170.3l-3.5 3.6M326.1 170.3l-3.6 3.6M326.7 170.3l-3.6 3.6M327.3 170.3l-3.5 3.6"/>
<path d="M328 170.3l-3.6 3.6M328.6 170.3l-3.6 3.6M329.2 170.3l-3.6 3.6M329.9 170.3l-3.6 3.6M330.5 170.3l-3.6 3.6M331.1 170.3l-3.6 3.6M331.7 170.3l-3.5 3.6M332.4 170.3l-3.6 3.6M333 170.3l-3.6 3.6M333.6 170.3l-3.6 3.6M334.3 170.3l-3.6 3.6M334.9 170.3l-3.6 3.6"/>
<path d="M335.5 170.3l-3.6 3.5M336.1 170.2l-3.6 3.6M336.8 170.2l-3.6 3.6M337.4 170.2l-3.6 3.6M338 170.2l-3.6 3.6M338.7 170.2l-3.6 3.6M339.1 170.4l-3.4 3.4M339.5 170.6l-3.2 3.2M340 170.8l-3.1 3M340.4 170.9l-2.8 2.9M340.8 171.2l-2.6 2.6M341.3 171.3l-2.4 2.5"/>
<path d="M341.7 171.5l-2.2 2.3M342.2 171.7l-2.1 2.1M342.6 171.9l-1.9 1.9M343 172.1l-1.7 1.7M343.5 172.3l-1.5 1.4M343.9 172.5l-1.3 1.2M344.3 172.7l-1 1M344.7 172.8l-.9 .9M345.2 173l-.7 .7M345.6 173.2l-.5 .5M346 169.9h11.2M346 169.5h11.4"/>
<path d="M346 173.4l-.2 .3M346.1 169h11.5M346.1 168.6h11.8M346.2 168.1h11.9M346.2 167.7h12.1M346.3 167.3h12.2M346.3 166.8h12.3M346.3 166.4h12.4M346.4 165.9h12.3M346.5 165.5h12.3M346.5 173.6l-.1 .1M346.5 170.3h10.5"/>
<path d="M346.5 165.1h12.4M346.6 164.6h12.4M346.6 164.2h12.4M346.6 163.7h12.5M346.6 163.3h12.6M346.6 162.9h12.7M346.6 162.4h12.7M346.6 162h12.7M346.6 161.5h12.7M346.6 161.1h12.7M346.6 160.7h12.7M346.6 160.2h12.7"/>
<path d="M348.1 170.8h8.7M349.7 171.2h6.8M351.3 171.7h4.5M352.8 172.1h2.2"/>
</g>
<!-- layer: 0 -->
<g fill="none" stroke="#b88a00" stroke-width=".3">
<path d="M377.2 21.6h5.8v6M383 31.6v8M383 43.6v8.1M383 55.7v8M383 67.7v8.1M383 79.8v8M377.2 97.8h11.4v6.6M383 91.8v6h-8.6M388.6 108.4v8M378.7 127.4v-5.2h1.3v5.2M378.7 131.4v8M380 131.4v8"/>
<path d="M388.6 120.4v8M388.6 132.5v8M378.7 143.5v8M378.7 155.5v8M380 143.5v8M380 155.5v8M388.6 144.5v8M388.6 156.5v8M378.7 179.6v5.1h1.3v-5.1M378.7 167.6v8M380 167.6v8M388.6 168.6v8"/>
<path d="M358.8 198.8a28.2 28.2 0 0 0-2.6 7.4h8.8M366.5 189.7a24.1 24.1 0 0 0-5.6 5.7M376 192.9v-8.2h1.2v8.2M376 196.9v8.2M376.3 184.7h.1M377.2 184.8a26.5 26.5 0 0 0-7.3 2.7M377.2 196.9v8.2M388.6 180.6v8M388.6 192.7v8M356.2 205.1h8.8M369 206.2h8.8M369 205.1h8.8"/>
<path d="M388.6 204.7v6.5h-10.4"/>
</g>
<!-- layer: 3 -->
<path d="M376.3 206.2v1.3M377.6 206.2v1.3" fill="none" stroke="#7fbfff" stroke-width=".3"/>
<!-- layer: 0 -->
<g fill="none" stroke="#dda56e" stroke-width=".3">
<path d="M1.1 6.9h418.4v277.6h-418.4zM1.1 235.3v47.7v-49.6h418.4v49.6M155.3 235.3h65.2v47.7h-65.2zM215.3 235.3h-212.4v47.7h414.9M311.4 235.3h-89.7v47.7M417.8 235.3v47.7M2.9 258.2h151.2M155.3 245.1h65.2M221.7 259.9h89.7M221.7 247.9h89.7M221.7 272.4h89.7M1.1 284.5h418.4"/>
<path d="M2.9 283v-47.7h151.2v47.7M311.4 281.7v-46.4v47.7M312.6 283v-47.7h105.2v47.7M419.5 283v-49.6v49.6"/>
</g>
<!-- layer: elevation -->
<path d="M355.4 13l-2.2 3.1M164.2 71.6l3.1 2.2M336.6 63.5l2.7-3.6v42.2" fill="none" stroke="#000" stroke-width=".3"/>
<g font-size="5.8" fill="#dda56e">
<text x="332.3" y="243.2">Er. JATINDER SINGH</text>
<text x="336.9" y="249">M. 99880-30601</text>
<text x="35.1" y="254.8">GROUND FLOOR PURPOSED</text>
<text x="115.8" y="254.8">PLAN</text>
<text x="67.3" y="276.9">MR.</text>
</g>
<g font-size="5.5" fill="#dda56e">
<text x="23.4" y="243.8">DRAWING TITLE :</text>
<text x="24.9" y="264.7">CLIENT:</text>
</g>
<g font-size="5.3">
<text x="344.6" y="16.5">6'-1 &quot;</text>
<text x="194" y="35.6">13'-3&quot;</text>
<text x="282.9" y="30.5">9'-0&quot;</text>
<text x="51" y="63.8" transform="rotate(-90 51 63.8)">9'-0&quot;</text>
<text x="284.3" y="61.7">KITCHEN</text>
<text x="281.4" y="68.1">9'-0&quot;X8'-9&quot;</text>
<text x="73.9" y="76.9">M.BED ROOM</text>
<text x="72.4" y="83.3">14'-0&quot;X9'-0&quot;</text>
<text x="167.7" y="85.3" transform="rotate(-90 167.7 85.3)">13'-1 &quot;</text>
<text x="189.3" y="92.9">LOBBY</text>
<text x="113.2" y="98.4">2'-3&quot;</text>
<text x="187.8" y="99.3">13'-3&quot;X13'-0&quot;</text>
<text x="51.5" y="107.5">5'-6&quot;</text>
<text x="103.2" y="106.4">TLT</text>
<text x="336.9" y="104.5">UP</text>
<text x="100.1" y="112.7">8'-6&quot;X4'-6&quot;</text>
<text x="139.2" y="110.3" transform="rotate(-90 139.2 110.3)">2'-6&quot;</text>
<text x="314.4" y="110.3">14'-9&quot;</text>
<text x="89.8" y="117.8" transform="rotate(-90 89.8 117.8)">4'-6&quot;</text>
<text x="21.9" y="123.1" transform="rotate(-90 21.9 123.1)">25'-0&quot;</text>
<text x="72" y="136.9" transform="rotate(-90 72 136.9)">8'-9&quot;</text>
<text x="319.4" y="134.7">CAR PORCH</text>
<text x="44.2" y="143.3">OPEN TO</text>
<text x="44.2" y="149.7">SKY</text>
<text x="202.9" y="148.1">DRAWING ROOM</text>
<text x="202.9" y="154.4">10'-0&quot;X10'-0&quot;</text>
<text x="304" y="159.4" transform="rotate(-90 304 159.4)">14'-9&quot;</text>
<text x="67.7" y="183.7">TLT</text>
<text x="64.6" y="190.1">6'-6&quot;X5'-0&quot;</text>
<text x="366.8" y="189.7" transform="rotate(-90 366.8 189.7)">10'-6&quot;</text>
<text x="107.1" y="195.7">BED ROOM</text>
<text x="108.9" y="202.1">11'-6&quot;X10'-0&quot;</text>
<text x="212.8" y="223.2">45'-0&quot;</text>
</g>
<g font-size="4.4">
<text x="147.9" y="4.4">PRODUCED BY AN AUTODESK EDUCATIONAL PRODUCT</text>
<text x="416" y="86.3" transform="rotate(90 416 86.3)">PRODUCED BY AN AUTODESK EDUCATIONAL PRODUCT</text>
<text x="4.6" y="211" transform="rotate(-90 4.6 211)">PRODUCED BY AN AUTODESK EDUCATIONAL PRODUCT</text>
<text x="272.7" y="292.9" transform="rotate(180 272.7 292.9)">PRODUCED BY AN AUTODESK EDUCATIONAL PRODUCT</text>
</g>
<g font-size="4" fill="#dda56e">
<text x="173.2" y="241.8">ORIENTATION</text>
<text x="224.7" y="243.7">SCALE :</text>
<text x="245.7" y="243.7">Not to scale</text>
<text x="223.4" y="266">DRAWN BY :</text>
<text x="223.6" y="279.4">CHK BY :</text>
</g>
<g font-size="2.6">
<text x="352.9" y="14.6">1</text>
<text x="354.5" y="16.5">2</text>
<text x="165.8" y="74" transform="rotate(-90 165.8 74)">1</text>
<text x="167.7" y="72.5" transform="rotate(-90 167.7 72.5)">2</text>
</g>
</svg>
